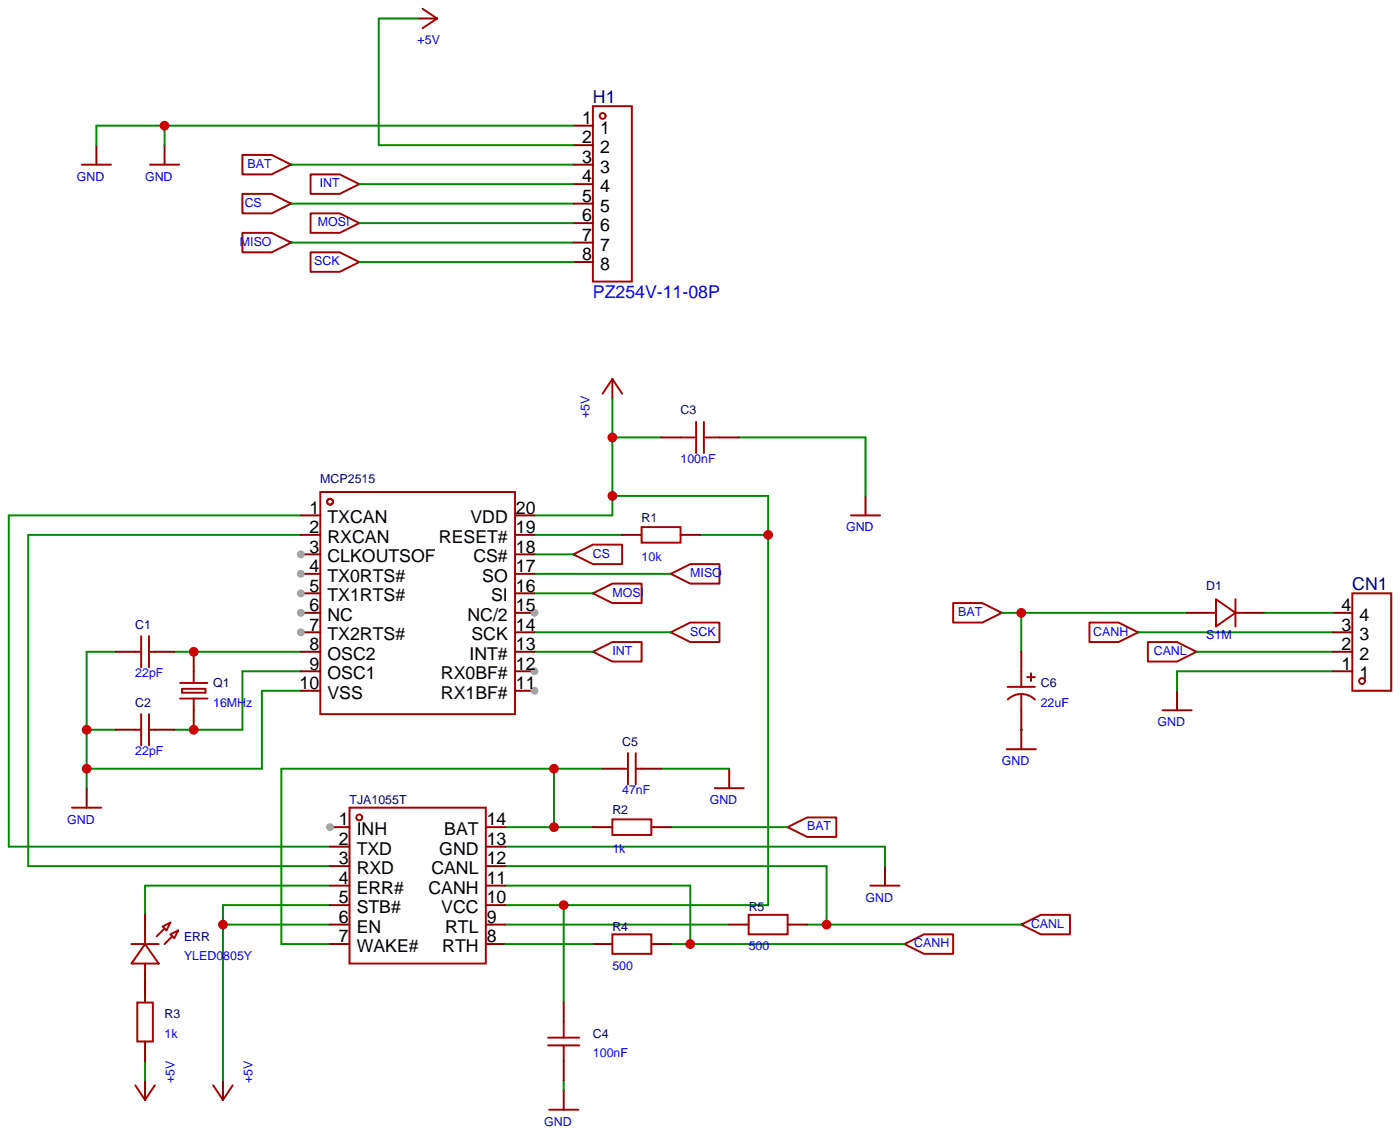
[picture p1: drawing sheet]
<svg xmlns="http://www.w3.org/2000/svg" width="183mm" height="148mm" viewBox="0 0 183 148" stroke-linecap="round" stroke-linejoin="round" font-family="sans-serif">
<g fill="none" stroke="#a10000" stroke-width=".25">
<path d="M55.1 1.1l1.9 1.3-1.9 1.3M10.7 21.5h3.8M19.6 21.5h3.8M31.6 20.2h3.8l2.6 1.3-2.6 1.2h-3.8zM31.6 30.4h3.8l2.6 1.2-2.6 1.3h-3.8zM31.6 25.3h3.8l2.6 1.2-2.6 1.3h-3.8zM40.5 22.7h3.8l2.6 1.3-2.6 1.3h-3.8zM40.5 32.9h3.8l2.6 1.3-2.6 1.2h-3.8zM40.5 27.8h3.8l2.6 1.3-2.6 1.3h-3.8zM78.6 51.3l1.3-1.9 1.3 1.9M74.8 72.3l2.5-1.3h3.9v2.5h-3.9zM77.3 77.3l2.6-1.2h3.8v2.5h-3.8z"/>
<path d="M87.5 74.8l2.5-1.3h3.9v2.6h-3.9zM111 67.2h3.8M124.3 78.6h3.8l2.6 1.3-2.6 1.3h-3.8zM77.3 85l2.6-1.3h3.8v2.5h-3.8zM87.5 82.4l2.5-1.2h3.9v2.5h-3.9zM131.3 97.7h3.8M142.1 81.2h3.8l2.6 1.2-2.6 1.3h-3.8zM149.7 83.7h3.8l2.6 1.3-2.6 1.2h-3.8zM151.6 92.6h3.8M9.4 105.3h3.8M93.2 102.7h3.8M102.7 107.8l2.6-1.2h3.8v2.5h-3.8z"/>
<path d="M113.5 115.4h3.8M118 123.1l2.5-1.3h3.8v2.5h-3.8zM133.2 120.5l2.6-1.2h3.8v2.5h-3.8zM17.7 141.5l1.2 1.9 1.3-1.9M27.8 141.5l1.3 1.9 1.3-1.9M71.6 144.7h3.8"/>
</g>
<g fill="none" stroke="#870000" stroke-width=".25">
<path d="M12.6 18.9v2.6M21.5 18.9v2.6M54.5 2.4h2.5M38 21.5h.1M38 31.6h.1M38 26.5h.1M46.9 24h.1M46.9 34.2h.1M46.9 29.1h.1M79.9 49.4v2.5M74.8 72.3h.1M77.3 77.3h.1"/>
<path d="M87.5 74.8h.1M112.9 64.6v2.6M130.7 79.9h.1M77.3 85h.1M87.5 82.4h.1M133.2 95.1v2.6M148.5 82.4h.1M153.5 90v2.6M156.1 85h.1M11.3 102.7v2.6M95.1 100.2v2.5M102.7 107.8h.1"/>
<path d="M115.4 112.9v2.5M118 123.1h.1M133.2 120.5h.1M18.9 140.8v2.6M29.1 140.8v2.6M73.5 142.1v2.6"/>
</g>
<path d="M39.2 67.2h-38.1v43.2h42M39.2 69.7h-35.5v43.2h39.4M11.3 95.1h3.8M15.1 85h-3.8v17.7M22.7 85h16.5M39.2 87.5h-7.6v7.6h-8.9M39.2 90h-5v10.2h-22.9" fill="none" stroke="#008700" stroke-width=".25"/>
<g fill="#c00">
<circle cx="11.3" cy="95.1" r=".63"/>
<circle cx="11.3" cy="100.2" r=".63"/>
</g>
<path d="M79.9 57h6.3M79.9 51.9v15.3h-10.2M96.4 57h16.5v7.6M79.9 64.6h20.3v53.4h-34.3M91.3 69.7h8.9M133.2 95.1h.1M173.9 87.5h-20.4v2.5M65.9 110.4h49.5v2.5M73.5 118v12.7M86.2 100.2h8.9M73.5 140.8v1.3" fill="none" stroke="#008700" stroke-width=".25"/>
<g fill="#c00">
<circle cx="100.2" cy="69.7" r=".63"/>
<circle cx="79.9" cy="64.6" r=".63"/>
<circle cx="79.9" cy="57" r=".63"/>
<circle cx="73.5" cy="118" r=".63"/>
</g>
<path d="M43.1 118h-14v22.8M29.1 120.5h14" fill="none" stroke="#008700" stroke-width=".25"/>
<circle cx="29.1" cy="120.5" r=".63" fill="#c00"/>
<path d="M69.7 69.7h11.5M65.9 107.8h11.4M72.3 100.2v7.6M78.6 100.2h-41.9v22.9h6.4M18.9 138.3v2.5" fill="none" stroke="#008700" stroke-width=".25"/>
<g fill="#c00">
<circle cx="72.3" cy="100.2" r=".63"/>
<circle cx="72.3" cy="107.8" r=".63"/>
</g>
<path d="M38 21.5h36.8M130.7 79.9h24.1M133.2 79.9v5.1M87.5 107.8h15.2" fill="none" stroke="#008700" stroke-width=".25"/>
<circle cx="133.2" cy="79.9" r=".63" fill="#c00"/>
<path d="M65.9 115.4h24.1v7.7M65.9 120.5h29.2M87.5 123.1h30.5" fill="none" stroke="#008700" stroke-width=".25"/>
<circle cx="90" cy="123.1" r=".63" fill="#c00"/>
<path d="M65.9 112.9h41.9v7.6M105.3 120.5h27.9" fill="none" stroke="#008700" stroke-width=".25"/>
<circle cx="107.8" cy="120.5" r=".63" fill="#c00"/>
<path d="M21.5 16.4v2.5M74.8 16.4h-62.2v2.5M38 31.6h36.8M38 26.5h36.8M69.7 77.3h7.6M69.7 74.8h17.8M69.7 72.3h5.1M69.7 85h7.6M69.7 82.4h17.8M43.1 115.4h-24.2v3.9M18.9 128.1v1.3" fill="none" stroke="#008700" stroke-width=".25"/>
<g fill="none" stroke="#a10000" stroke-width=".25">
<path d="M77.3 13.8h5.1v22.9h-5.1z"/>
<circle cx="78.6" cy="15.1" r=".38"/>
</g>
<path d="M74.8 16.4h2.5M74.8 18.9h2.5M74.8 21.5h2.5M74.8 24h2.5M74.8 26.5h2.5M74.8 29.1h2.5M74.8 31.6h2.5M74.8 34.2h2.5" fill="none" stroke="#870000" stroke-width=".25"/>
<circle cx="21.5" cy="16.4" r=".63" fill="#c00"/>
<path d="M54.5 2.4h-5.1v16.5h25.4M46.9 34.2h27.9M46.9 24h27.9M46.9 29.1h27.9M148.5 82.4h25.4M156.1 85h17.8" fill="none" stroke="#008700" stroke-width=".25"/>
<g fill="none" stroke="#a10000" stroke-width=".25">
<path d="M45.6 105.3h17.8v20.3h-17.8z"/>
<circle cx="46.9" cy="106.6" r=".38"/>
</g>
<path d="M43.1 107.8h2.5" fill="none" stroke="#870000" stroke-width=".25"/>
<circle cx="43.1" cy="107.8" r=".51" fill="#999"/>
<g fill="none" stroke="#870000" stroke-width=".25">
<path d="M39.2 67.2h2.6M39.2 69.7h2.6M39.2 72.3h2.6M173.9 79.9h2.5M173.9 87.5h2.5M173.9 85h2.5M173.9 82.4h2.5M43.1 110.4h2.5M43.1 112.9h2.5M43.1 115.4h2.5M43.1 118h2.5M63.4 110.4h2.5"/>
<path d="M63.4 112.9h2.5M63.4 115.4h2.5M63.4 118h2.5M63.4 107.8h2.5M43.1 120.5h2.5M43.1 123.1h2.5M63.4 120.5h2.5M63.4 123.1h2.5"/>
</g>
<g fill="none" stroke="#a10000" stroke-width=".25">
<path d="M41.8 64.1h25.4v29h-25.4zM176.4 77.3h5.1v12.7h-5.1z"/>
<circle cx="43.1" cy="65.4" r=".38"/>
<circle cx="177.7" cy="88.8" r=".38"/>
</g>
<circle cx="39.2" cy="72.3" r=".51" fill="#999"/>
<path d="M39.2 74.8h2.6" fill="none" stroke="#870000" stroke-width=".25"/>
<circle cx="39.2" cy="74.8" r=".51" fill="#999"/>
<path d="M39.2 77.3h2.6" fill="none" stroke="#870000" stroke-width=".25"/>
<circle cx="39.2" cy="77.3" r=".51" fill="#999"/>
<path d="M39.2 79.9h2.6" fill="none" stroke="#870000" stroke-width=".25"/>
<circle cx="39.2" cy="79.9" r=".51" fill="#999"/>
<path d="M39.2 82.4h2.6" fill="none" stroke="#870000" stroke-width=".25"/>
<circle cx="39.2" cy="82.4" r=".51" fill="#999"/>
<path d="M39.2 85h2.6M39.2 87.5h2.6M39.2 90h2.6M67.2 90h2.5" fill="none" stroke="#870000" stroke-width=".25"/>
<circle cx="69.7" cy="90" r=".51" fill="#999"/>
<path d="M67.2 87.5h2.5" fill="none" stroke="#870000" stroke-width=".25"/>
<circle cx="69.7" cy="87.5" r=".51" fill="#999"/>
<path d="M67.2 79.9h2.5M67.2 85h2.5M67.2 82.4h2.5" fill="none" stroke="#870000" stroke-width=".25"/>
<circle cx="69.7" cy="79.9" r=".51" fill="#999"/>
<g fill="none" stroke="#870000" stroke-width=".25">
<path d="M86.2 57h2.6M93.9 57h2.5M67.2 77.3h2.5M67.2 74.8h2.5M67.2 72.3h2.5M67.2 69.7h2.5M67.2 67.2h2.5M81.2 69.7h2.5M88.8 69.7h2.5M15.1 85h2.6M15.1 95.1h2.6M20.2 85h2.5"/>
<path d="M20.2 95.1h2.5M25.3 85v2.5M133.2 85v2.5M133.2 92.6v2.5M77.3 107.8h2.6M78.6 100.2h2.6M83.7 100.2h2.5M85 107.8h2.5M18.9 128.1v2.6M18.9 135.8v2.5M73.5 130.7v2.5M73.5 138.3v2.5"/>
</g>
<g fill="none" stroke="#a10000" stroke-width=".25">
<path d="M88.8 57h2M90.8 55v4.1M91.8 55v4.1M91.8 57h2.1M83.7 68.7h5.1v2h-5.1zM17.7 85h.7M17.7 95.1h.7M18.4 82.9v4.1M18.4 93.1v4.1M19.4 82.9v4.1M19.4 93.1v4.1M19.4 85h.8"/>
<path d="M19.4 95.1h.8M23.5 89h3.6M23.5 91.1h3.6M23.7 89.8h3.1v.5h-3.1zM25.3 87.5v1.5M25.3 91.1v1.5M81.9 98.2v4M82.9 98.2v4M131.4 89.5h3.6M131.5 91.2a2.54 2.54 0 0 1 3.5 0M133.2 87.5v2M133.2 90.6v2"/>
<path d="M134 88.3h1M134.5 87.8v1M79.9 106.8h5.1v2h-5.1zM81.2 100.2h.7M82.9 100.2h.8M17.9 130.7h2v5.1h-2zM71.5 135.3h4.1M71.5 136.3h4.1M73.5 133.2v2.1M73.5 136.3v2"/>
</g>
<circle cx="25.3" cy="85" r=".63" fill="#c00"/>
<path d="M25.3 92.6v2.5" fill="none" stroke="#870000" stroke-width=".25"/>
<circle cx="25.3" cy="95.1" r=".63" fill="#c00"/>
<g fill="none" stroke="#a10000" stroke-width=".25">
<path d="M157.4 79.9h1.2M158.6 78.1l2.6 1.8-2.6 1.8zM161.2 79.9h1.2M161.2 78.1v3.6M97.7 119.3h5v2.5h-5zM17.1 123.1h3.6M18.9 123.1l1.8 2.5h-3.6zM18.9 121.8v1.3M18.9 125.6v1.3M21.2 120.8l1-.5-.5 1zM21.5 121l-1.1 1M22.2 121.8l1-.5-.5 1z"/>
<path d="M22.5 122l-1 1.1M79.9 121.8h5.1v2.5h-5.1z"/>
</g>
<path d="M154.8 79.9h2.6M162.4 79.9h2.6M18.9 119.3v2.5M18.9 126.9v2.5M77.3 123.1h2.6M85 123.1h2.5M95.1 120.5h2.6M102.7 120.5h2.6" fill="none" stroke="#870000" stroke-width=".25"/>
<path d="M165 79.9h8.9M65.9 123.1h11.4" fill="none" stroke="#008700" stroke-width=".25"/>
<g font-size="2.3">
<text x="75.9" y="16.2">1</text>
<text x="78.3" y="17.4">1</text>
<text x="75.9" y="18.7">2</text>
<text x="75.9" y="21.2">3</text>
<text x="75.9" y="23.8">4</text>
<text x="78.3" y="20">2</text>
<text x="78.3" y="22.5">3</text>
<text x="75.9" y="26.3">5</text>
<text x="75.9" y="28.9">6</text>
<text x="78.3" y="25">4</text>
<text x="78.3" y="27.6">5</text>
<text x="75.9" y="31.4">7</text>
<text x="75.9" y="33.9">8</text>
<text x="78.3" y="30.1">6</text>
<text x="78.3" y="32.7">7</text>
<text x="78.3" y="35.2">8</text>
<text x="40.4" y="67">1</text>
<text x="40.4" y="69.5">2</text>
<text x="42.7" y="68.2">TXCAN</text>
<text x="42.7" y="70.8">RXCAN</text>
<text x="57.3" y="70.8">RESET#</text>
<text x="61.4" y="68.2">VDD</text>
<text x="67.3" y="69.5">19</text>
<text x="67.3" y="67">20</text>
<text x="40.4" y="72">3</text>
<text x="40.4" y="74.6">4</text>
<text x="40.4" y="77.1">5</text>
<text x="42.7" y="73.3">CLKOUTSOF</text>
<text x="42.7" y="75.8">TX0RTS#</text>
<text x="61.8" y="73.3">CS#</text>
<text x="62.9" y="75.8">SO</text>
<text x="67.3" y="77.1">16</text>
<text x="67.3" y="74.6">17</text>
<text x="67.3" y="72">18</text>
<text x="40.4" y="79.7">6</text>
<text x="40.4" y="82.2">7</text>
<text x="42.7" y="78.4">TX1RTS#</text>
<text x="42.7" y="80.9">NC</text>
<text x="42.7" y="83.5">TX2RTS#</text>
<text x="61" y="80.9">NC/2</text>
<text x="61.5" y="83.5">SCK</text>
<text x="64.1" y="78.4">SI</text>
<text x="67.3" y="82.2">14</text>
<text x="67.3" y="79.7">15</text>
<text x="175" y="82.2">3</text>
<text x="175" y="79.7">4</text>
<text x="177.3" y="83.5">3</text>
<text x="177.3" y="80.9">4</text>
<text x="39.1" y="89.8">10</text>
<text x="40.4" y="84.7">8</text>
<text x="40.4" y="87.3">9</text>
<text x="42.7" y="86">OSC2</text>
<text x="42.7" y="88.5">OSC1</text>
<text x="57.5" y="88.5">RX0BF#</text>
<text x="61.2" y="86">INT#</text>
<text x="67.3" y="89.8">11</text>
<text x="67.3" y="87.3">12</text>
<text x="67.3" y="84.7">13</text>
<text x="175" y="87.3">1</text>
<text x="175" y="84.7">2</text>
<text x="177.3" y="88.5">1</text>
<text x="177.3" y="86">2</text>
<text x="42.7" y="91.1">VSS</text>
<text x="57.5" y="91.1">RX1BF#</text>
<text x="44.2" y="107.6">1</text>
<text x="63.5" y="107.6">14</text>
<text x="44.2" y="110.1">2</text>
<text x="44.2" y="112.7">3</text>
<text x="46.5" y="108.9">INH</text>
<text x="46.5" y="111.4">TXD</text>
<text x="46.5" y="113.9">RXD</text>
<text x="56.3" y="113.9">CANL</text>
<text x="57.3" y="111.4">GND</text>
<text x="57.9" y="108.9">BAT</text>
<text x="63.5" y="112.7">12</text>
<text x="63.5" y="110.1">13</text>
<text x="44.2" y="115.2">4</text>
<text x="44.2" y="117.8">5</text>
<text x="46.5" y="116.5">ERR#</text>
<text x="46.5" y="119">STB#</text>
<text x="55.9" y="116.5">CANH</text>
<text x="57.6" y="119">VCC</text>
<text x="63.5" y="117.8">10</text>
<text x="63.5" y="115.2">11</text>
<text x="44.2" y="120.3">6</text>
<text x="44.2" y="122.8">7</text>
<text x="46.5" y="121.6">EN</text>
<text x="46.5" y="124.1">WAKE#</text>
<text x="57.7" y="124.1">RTH</text>
<text x="58.1" y="121.6">RTL</text>
<text x="63.5" y="122.8">8</text>
<text x="63.5" y="120.3">9</text>
</g>
<g font-size="2.3" fill="#000080">
<text x="77.3" y="13.4">H1</text>
<text x="176.4" y="76.9">CN1</text>
</g>
<text font-size="2.3" fill="#00f" x="77.3" y="38.8">PZ254V-11-08P</text>
<g font-size="1.6" fill="#00f">
<text x="54.5" y="5.8">+5V</text>
<text x="10" y="23.5">GND</text>
<text x="18.9" y="23.5">GND</text>
<text x="32.3" y="21.9">BAT</text>
<text x="31.9" y="27">CS</text>
<text x="41.5" y="29.5">MOSI</text>
<text x="41.7" y="24.4">INT</text>
<text x="31.3" y="32">MISO</text>
<text x="41" y="34.6">SCK</text>
<text x="76.9" y="54.5" transform="rotate(-90 76.9 54.5)">+5V</text>
<text x="88.8" y="60.4">100nF</text>
<text x="110.4" y="69.3">GND</text>
<text x="77.3" y="72.7">CS</text>
<text x="79.9" y="77.8">MOSI</text>
<text x="83.7" y="73.1">10k</text>
<text x="90" y="75.2">MISO</text>
<text x="90" y="82.8">SCK</text>
<text x="125" y="80.3">BAT</text>
<text x="142.6" y="82.8">CANH</text>
<text x="157.4" y="83.2">S1M</text>
<text x="17.7" y="88.3">22pF</text>
<text x="79.9" y="85.4">INT</text>
<text x="150.5" y="85.4">CANL</text>
<text x="27.8" y="92.1">16MHz</text>
<text x="135.8" y="92.1">22uF</text>
<text x="151" y="94.7">GND</text>
<text x="17.7" y="98.5">22pF</text>
<text x="130.7" y="99.7">GND</text>
<text x="8.8" y="107.4">GND</text>
<text x="81.2" y="103.6">47nF</text>
<text x="92.6" y="104.8">GND</text>
<text x="79.9" y="111.2">1k</text>
<text x="105.3" y="108.2">BAT</text>
<text x="112.9" y="117.5">GND</text>
<text x="24" y="125.1">YLED0805Y</text>
<text x="97.7" y="123.9">500</text>
<text x="119.3" y="123.5">CANH</text>
<text x="134.5" y="120.9">CANL</text>
<text x="79.9" y="126.4">500</text>
<text x="21.5" y="135.3">1k</text>
<text x="77.3" y="137.8">100nF</text>
<text x="22.8" y="141.2" transform="rotate(-90 22.8 141.2)">+5V</text>
<text x="32.9" y="141.2" transform="rotate(-90 32.9 141.2)">+5V</text>
<text x="71" y="146.7">GND</text>
</g>
<g font-size="1.6" fill="#000080">
<text x="88.8" y="54">C3</text>
<text x="41.8" y="62.9">MCP2515</text>
<text x="83.7" y="68">R1</text>
<text x="157.4" y="76.9">D1</text>
<text x="17.7" y="82">C1</text>
<text x="27.8" y="89.6">Q1</text>
<text x="135.8" y="89.6">C6</text>
<text x="17.7" y="92.1">C2</text>
<text x="81.2" y="97.2">C5</text>
<text x="45.6" y="104.8">TJA1055T</text>
<text x="79.9" y="106.1">R2</text>
<text x="97.7" y="118.8">R5</text>
<text x="24" y="122.6">ERR</text>
<text x="79.9" y="121.3">R4</text>
<text x="21.5" y="132.8">R3</text>
<text x="77.3" y="135.3">C4</text>
</g>
</svg>
